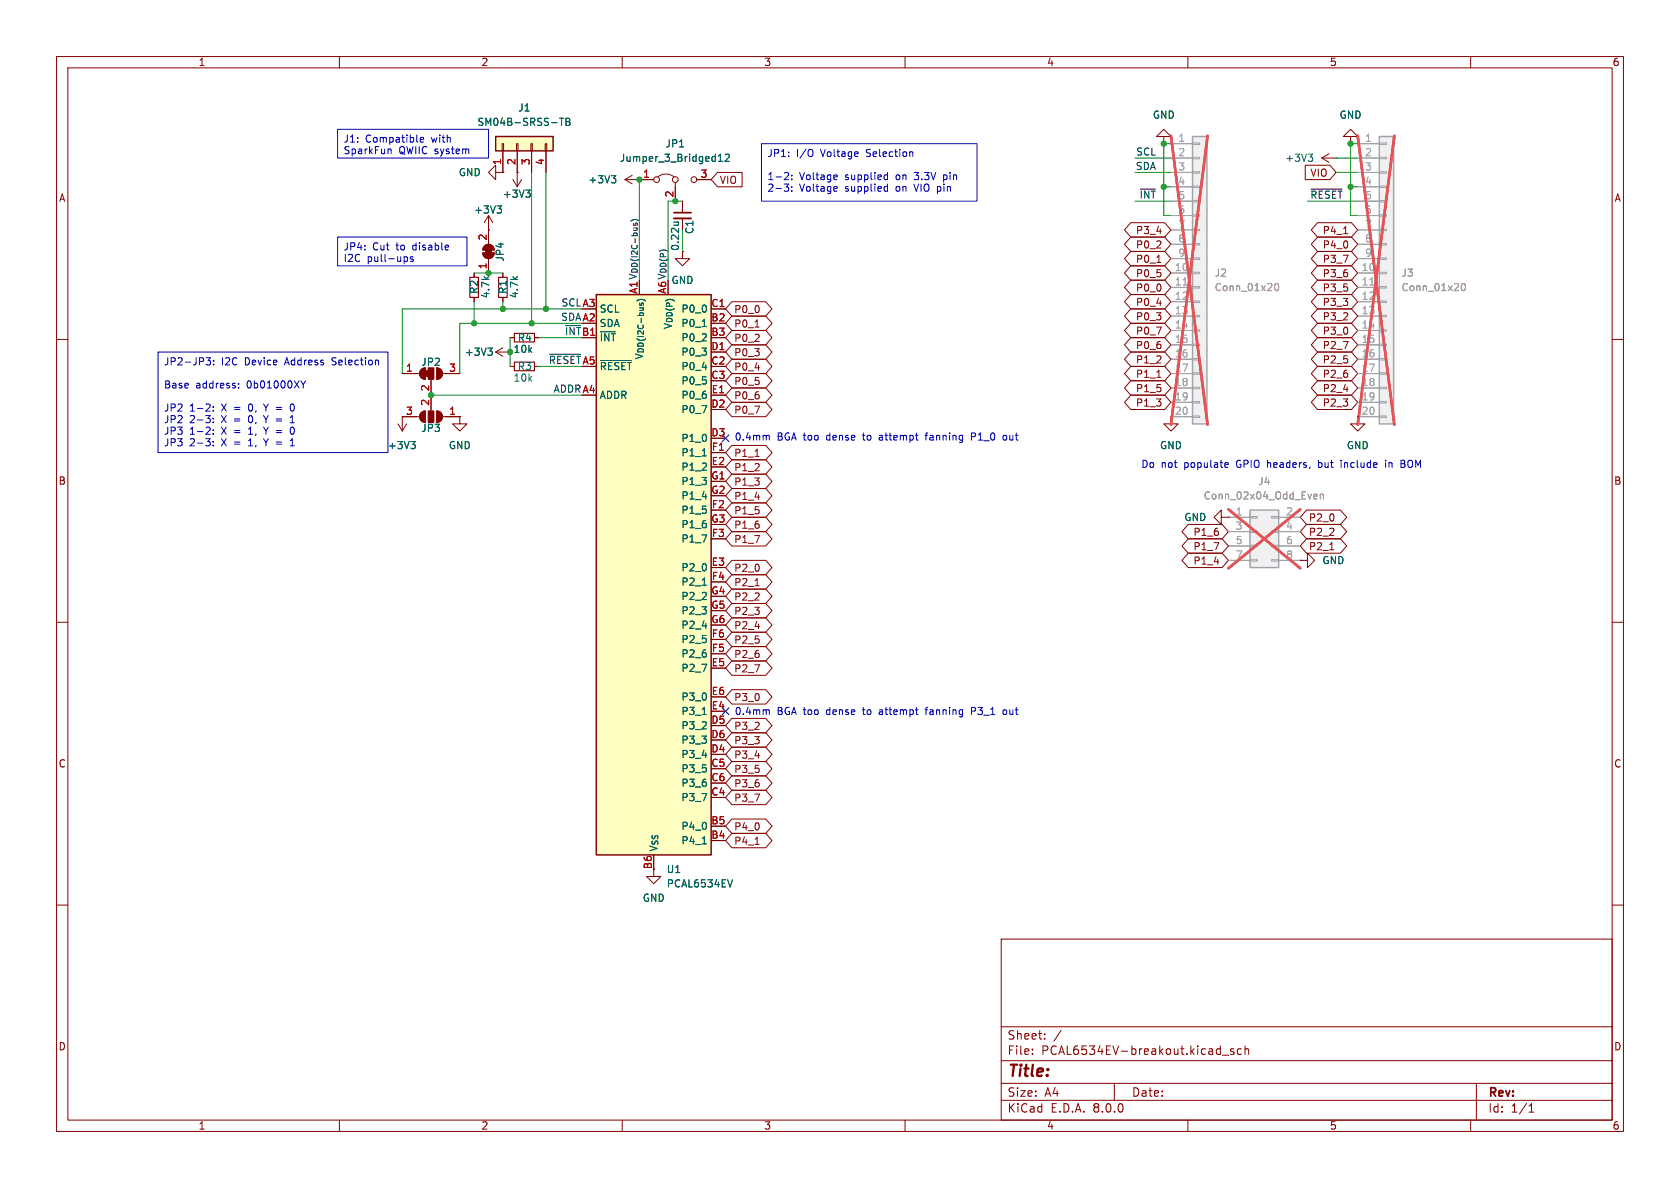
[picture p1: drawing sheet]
<svg xmlns="http://www.w3.org/2000/svg" width="297mm" height="210mm" viewBox="0 0 297 210" stroke-linecap="round" stroke-linejoin="round" font-family="sans-serif">
<g fill="none" stroke="#840000" stroke-width=".18">
<path d="M10 10h277v190h-277zM12 12h273v186h-273zM60 10v2M110 10v2M160 10v2M210 10v2M260 10v2M86.4 38.1l-.8 1.3M86.4 38.1v2.5M86.4 38.1l.7 1.3M87.6 30.5v-1.3l-1.2 1.3 1.2 1.3v-1.3h1.3M88.9 30.5h.1"/>
<path d="M110.5 31.8l1.3 .7M110.5 31.8h2.5M111.8 31l-1.3 .8M113 31.8h.1M10 60h2M86.4 40.6h.1M120.6 44.5v1.2h1.3l-1.3 1.3-1.2-1.3h1.2M285 60h2M81.3 73.7v1.2h1.2l-1.2 1.3-1.3-1.3h1.3M81.3 73.7h.1M87.6 62.2l1.3 .8M87.6 62.2h2.6"/>
<path d="M88.9 61.5l-1.3 .7M90.2 62.2h.1M90.2 64.8h.7M94.5 64.8h.7M215.9 91.4v-1.2l-1.3 1.2 1.3 1.3v-1.3h1.3M217.2 91.4h.1M229.9 99.1h1.2v-1.3l1.3 1.3-1.3 1.2v-1.2M229.9 99.1h.1M10 110h2M285 110h2M10 160h2M115.6 153.7v1.2h1.2l-1.2 1.3-1.3-1.3h1.3"/>
<path d="M285 160h2M177 166h108v32h-108zM60 198v2M110 198v2M160 198v2M177 194.5h108M177 191.5h108M177 187.5h108M177 181.5h108M182.5 186.3v.1M182.5 185.5v.1M184.7 183.6v.1"/>
<path d="M184.7 182.8v.1M187.6 182.1l-1.3 2M197 191.5v3M210 198v2M216.1 186.5h1.1M218.1 185.5l-.4-.1-.2 .2 .1 .2 .5 .2v.3h-.6M219.5 185.5l-.5-.1-.3 .3v.4l.2 .2h.6M220.1 185.5l.2-.1 .4 .1v.9M220.1 184.9v1.5M260 198v2M261 191.5v6.5M270.3 196.6h.9"/>
<path d="M270.3 195.5l.4-.4v1.5"/>
</g>
<path d="M87.9 36.4h.8l-.5 .5M88.4 36.9l.3 .2v.3l-.3 .3M108.1 31.1h.8l-.5 .4M108.6 31.5l.3 .3v.3l-.3 .2M86.2 61.5h.8l-.4 .5M86.8 62l.2 .3v.3l-.2 .2" fill="none" stroke="#006464" stroke-width=".18"/>
<path d="M90.9 64h3.6v1.5h-3.6z" fill="none" stroke="#840000" stroke-width=".2"/>
<path d="M221 90.2h5.1v10.1h-5.1z" fill="#f0f0f0"/>
<g fill="none" stroke="#a1a1a1" stroke-width=".18">
<path d="M217.2 91.4h3.8M217.2 94h3.8M217.2 96.5h3.8M217.2 99.1h3.8M221 98.9h1.2v.3h-1.2zM221 96.4h1.2v.2h-1.2zM221 93.9h1.2v.2h-1.2zM221 91.3h1.2v.3h-1.2zM224.8 98.9h1.3v.3h-1.3zM224.8 96.4h1.3v.2h-1.3zM224.8 93.9h1.3v.2h-1.3zM224.8 91.3h1.3v.3h-1.3z"/>
<path d="M226.1 91.4h3.8M226.1 94h3.8M226.1 96.5h3.8M226.1 99.1h3.8"/>
</g>
<path d="M221 90.2h5.1v10.1h-5.1z" fill="none" stroke="#a1a1a1" stroke-width=".25"/>
<path d="M232.4 87.4h.4l.1 .3-.6 .1M232.8 88.1l-.4 .1M233.4 87.5l.2-.1h.3l.1 .8M233.4 87.4v.8" fill="none" stroke="#989898" stroke-width=".18"/>
<path d="M217.2 90l12.7 10.5M229.9 90l-12.7 10.5" fill="none" stroke="#e65255" stroke-width=".46"/>
<path d="M90.9 58.9h3.6v1.6h-3.6z" fill="none" stroke="#840000" stroke-width=".2"/>
<g fill="none" stroke="#840000" stroke-width=".18">
<path d="M90.2 59.7h.7M94.5 59.7h.7M70.4 74.9l.7 1.3M71.1 73.7h.1M71.1 66h3.1M71.1 73.7v2.5M71.1 73.7h3.1M71.9 74.9l-.8 1.3M74.5 65.3l.7-.3v2.1a1.02 1.02 0 0 1-.9-.7 1.02 1.02 0 0 1 .2-1.1zM74.5 72.9l.7-.3v2.1a1.02 1.02 0 0 1-.9-.7 1.02 1.02 0 0 1 .2-1.1zM76.2 67.1v5.5M77.2 65a1.02 1.02 0 0 1 1 1 1.02 1.02 0 0 1-1 1.1z"/>
<path d="M77.2 72.6a1.02 1.02 0 0 1 1 1.1 1.02 1.02 0 0 1-1 1zM78.2 66h3.1M78.2 73.7h3.1M207 73.7v1.2h1.3l-1.3 1.3-1.3-1.3h1.3M207 73.7h.1M240 73.7v1.2h1.3l-1.3 1.3-1.2-1.3h1.2M240 73.7h.1"/>
</g>
<g fill="#840000" stroke="#840000" stroke-width=".18">
<path d="M75.2 65.5h.5v1h-.5z"/>
<path d="M74.5 65.3l.7-.3v2.1a1.02 1.02 0 0 1-.9-.7 1.02 1.02 0 0 1 .2-1.1z"/>
<path d="M75.7 65h1v2.1h-1z"/>
<path d="M77.2 65a1.02 1.02 0 0 1 1 1 1.02 1.02 0 0 1-1 1.1z"/>
<path d="M77.2 72.6a1.02 1.02 0 0 1 1 1.1 1.02 1.02 0 0 1-1 1z"/>
<path d="M75.7 72.6h1v2.1h-1z"/>
<path d="M74.5 72.9l.7-.3v2.1a1.02 1.02 0 0 1-.9-.7 1.02 1.02 0 0 1 .2-1.1z"/>
</g>
<path d="M72.6 78h.8l-.4 .5M73.2 78.5l.2 .3v.3l-.2 .2" fill="none" stroke="#006464" stroke-width=".18"/>
<path d="M243.8 24.1h2.6v50.8h-2.6z" fill="#f0f0f0"/>
<g fill="none" stroke="#a1a1a1" stroke-width=".18">
<path d="M240 25.4h3.8M240 27.9h3.8M240 30.5h3.8M240 33h3.8M240 35.6h3.8M240 38.1h3.8M243.8 38h1.3v.2h-1.3zM243.8 35.4h1.3v.3h-1.3zM243.8 32.9h1.3v.2h-1.3zM243.8 30.4h1.3v.2h-1.3zM243.8 27.8h1.3v.3h-1.3zM243.8 25.3h1.3v.2h-1.3z"/>
<path d="M240 48.3h3.8M240 50.8h3.8M240 53.3h3.8M240 55.9h3.8M240 58.4h3.8M240 40.6h3.8M240 43.2h3.8M240 45.7h3.8M243.8 58.3h1.3v.2h-1.3zM243.8 55.8h1.3v.2h-1.3zM243.8 53.2h1.3v.3h-1.3zM243.8 50.7h1.3v.2h-1.3z"/>
<path d="M243.8 48.1h1.3v.3h-1.3zM243.8 45.6h1.3v.2h-1.3zM243.8 43.1h1.3v.2h-1.3zM243.8 40.5h1.3v.3h-1.3zM240 61h3.8M240 63.5h3.8M240 66h3.8M240 68.6h3.8M240 71.1h3.8M240 73.7h3.8M243.8 73.5h1.3v.3h-1.3zM243.8 71h1.3v.2h-1.3z"/>
<path d="M243.8 68.5h1.3v.2h-1.3zM243.8 65.9h1.3v.3h-1.3zM243.8 63.4h1.3v.2h-1.3zM243.8 60.8h1.3v.3h-1.3z"/>
</g>
<path d="M243.8 24.1h2.6v50.8h-2.6z" fill="none" stroke="#a1a1a1" stroke-width=".25"/>
<path d="M242.2 50.4h.7" fill="none" stroke="#aaa" stroke-width=".18"/>
<path d="M258.5 50.2l.1-.1a.68 .68 0 0 1 .5 .6 .68 .68 0 0 1-.5 .7l-.1-.1-.2-.4z" fill="none" stroke="#989898" stroke-width=".18"/>
<path d="M240 24l6.5 51.1M246.5 24l-6.5 51.1" fill="none" stroke="#e65255" stroke-width=".46"/>
<path d="M205.7 24.1h1.3l-1.3-1.2-1.2 1.2h1.2v1.3M205.7 25.4h.1" fill="none" stroke="#840000" stroke-width=".18"/>
<path d="M210.8 24.1h2.6v50.8h-2.6z" fill="#f0f0f0"/>
<g fill="none" stroke="#a1a1a1" stroke-width=".18">
<path d="M207 25.4h3.8M207 27.9h3.8M207 30.5h3.8M207 33h3.8M207 35.6h3.8M207 38.1h3.8M210.8 38h1.3v.2h-1.3zM210.8 35.4h1.3v.3h-1.3zM210.8 32.9h1.3v.2h-1.3zM210.8 30.4h1.3v.2h-1.3zM210.8 27.8h1.3v.3h-1.3zM210.8 25.3h1.3v.2h-1.3z"/>
<path d="M207 48.3h3.8M207 50.8h3.8M207 53.3h3.8M207 55.9h3.8M207 58.4h3.8M207 40.6h3.8M207 43.2h3.8M207 45.7h3.8M210.8 58.3h1.3v.2h-1.3zM210.8 55.8h1.3v.2h-1.3zM210.8 53.2h1.3v.3h-1.3zM210.8 50.7h1.3v.2h-1.3z"/>
<path d="M210.8 48.1h1.3v.3h-1.3zM210.8 45.6h1.3v.2h-1.3zM210.8 43.1h1.3v.2h-1.3zM210.8 40.5h1.3v.3h-1.3zM207 61h3.8M207 63.5h3.8M207 66h3.8M207 68.6h3.8M207 71.1h3.8M207 73.7h3.8M210.8 73.5h1.3v.3h-1.3zM210.8 71h1.3v.2h-1.3z"/>
<path d="M210.8 68.5h1.3v.2h-1.3zM210.8 65.9h1.3v.3h-1.3zM210.8 63.4h1.3v.2h-1.3zM210.8 60.8h1.3v.3h-1.3z"/>
</g>
<path d="M210.8 24.1h2.6v50.8h-2.6z" fill="none" stroke="#a1a1a1" stroke-width=".25"/>
<path d="M209.2 50.4h.7" fill="none" stroke="#aaa" stroke-width=".18"/>
<path d="M225.5 50.2l.1-.1a.68 .68 0 0 1 .5 .6 .68 .68 0 0 1-.5 .7 .84 .84 0 0 1-.1-1.2z" fill="none" stroke="#989898" stroke-width=".18"/>
<path d="M207 24l6.5 51.1M213.5 24l-6.5 51.1" fill="none" stroke="#e65255" stroke-width=".46"/>
<g fill="none" stroke="#840000" stroke-width=".18">
<path d="M113 31.8h2.6M116.3 31.2a2.26 2.26 0 0 1 2.8 0M119.4 32.3v3.3M123.2 31.8h2.5M233.7 27.9l1.2 .8M233.7 27.9h2.5M234.9 27.2l-1.2 .7M236.2 27.9h.1M238.8 24.1h1.2l-1.2-1.2-1.3 1.2h1.3v1.3M238.8 25.4h.1M85.3 44.7h2.1a1.02 1.02 0 0 1-1 1 1.02 1.02 0 0 1-1.1-1zM85.6 43.5a1.02 1.02 0 0 1 1.1-.2 1.02 1.02 0 0 1 .7 .9h-2.1z"/>
<path d="M86.4 40.6v2.6M86.4 45.7v2.6"/>
<circle cx="116.1" cy="31.8" r=".51"/>
<circle cx="119.4" cy="31.8" r=".51"/>
<circle cx="122.7" cy="31.8" r=".51"/>
</g>
<path d="M127 28.5h.7M127 27.6l.4-.4v1.3M128.2 27.4l.5-.2 .2 .4-.8 .9h.8M231.3 27.2h.8l-.5 .5M231.8 27.7l.3 .3v.3l-.3 .2" fill="none" stroke="#006464" stroke-width=".18"/>
<g fill="#840000" stroke="#840000" stroke-width=".18">
<path d="M85.9 43.9h1v1.1h-1z"/>
<path d="M85.3 44.7h2.1a1.02 1.02 0 0 1-1 1 1.02 1.02 0 0 1-1.1-1z"/>
<path d="M85.6 43.5a1.02 1.02 0 0 1 1.1-.2 1.02 1.02 0 0 1 .7 .9h-2.1z"/>
</g>
<path d="M87.6 24.1h10.2v2.6h-10.2z" fill="#ffffc2"/>
<g fill="none" stroke="#840000" stroke-width=".18">
<path d="M88.8 25.4h.2v1.3h-.2zM88.9 26.7v3.8M90.7 31.8l.7 1.2M91.3 25.4h.3v1.3h-.3zM91.4 30.5h.1M91.4 26.7v6.3M92.2 31.8l-.8 1.2M93.9 25.4h.2v1.3h-.2zM94 26.7v3.8M96.4 25.4h.2v1.3h-.2zM96.5 26.7v3.8M120.6 35.6v2"/>
<path d="M120.6 38.6v2M83.8 48.3v.7M83.8 52.6v.7M88.9 48.3v.7M88.9 52.6v.7"/>
</g>
<path d="M87.6 24.1h10.2v2.6h-10.2z" fill="none" stroke="#840000" stroke-width=".25"/>
<path d="M93 33.6h.7l-.4 .5M93.5 34.1l.2 .2v.3l-.2 .3M98.9 20.9h.7M99.3 20.9v1.3M100.1 20.9h.4l.2 .2-.2 .4 .2 .1 .1 .3-.3 .3h-.4zM100.1 21.5h.4M119.1 39.3h.9M119.8 39.3l.2 .3" fill="none" stroke="#006464" stroke-width=".18"/>
<path d="M83.1 49h1.5v3.6h-1.5zM88.1 49h1.6v3.6h-1.6z" fill="none" stroke="#840000" stroke-width=".2"/>
<path d="M119.1 38.6h3.1" fill="none" stroke="#840000" stroke-width=".33"/>
<path d="M119.1 37.6h3.1" fill="none" stroke="#840000" stroke-width=".3"/>
<path d="M105.4 52.1h20.3v99h-20.3z" fill="#ffffc2"/>
<path d="M105.4 52.1h20.3v99h-20.3z" fill="none" stroke="#840000" stroke-width=".25"/>
<g fill="none" stroke="#006464" stroke-width=".18">
<path d="M87.9 36.4h.8l-.5 .5M88.4 36.9l.3 .2v.3l-.3 .3M93 33.6h.7l-.4 .5M93.5 34.1l.2 .2v.3l-.2 .3M98.9 20.9h.7M99.3 20.9v1.3M100.1 20.9h.4l.2 .2-.2 .4 .2 .1 .1 .3-.3 .3h-.4zM100.1 21.5h.4M108.1 31.1h.8l-.5 .4M108.6 31.5l.3 .3v.3l-.3 .2M119.1 39.3h.9M119.8 39.3l.2 .3"/>
<path d="M127 28.5h.7M127 27.6l.4-.4v1.3M128.2 27.4l.5-.2 .2 .4-.8 .9h.8M124.2 57.7h.7M72.6 78h.8l-.4 .5M73.2 78.5l.2 .3v.3l-.2 .2M86.2 61.5h.8l-.4 .5M86.8 62l.2 .3v.3l-.2 .2M106.1 63.7h5.5M124.2 80.6h.7M124.2 103.4h.7M124.2 126.3h.7"/>
<path d="M124.2 149.2h.7M129.5 155.5l-.4 1.3"/>
</g>
<g fill="none" stroke="#840000" stroke-width=".18">
<path d="M88.9 30.5h.1M88.9 26.7v3.8M91.4 30.5h.1M91.4 26.7v3.8M94 26.7v3.8M96.5 26.7v3.8M113 31.8h.1M113 31.8h2.6M119.4 33v2.6M120.6 35.6v2M120.6 38.6v2M123.2 31.8h2.5"/>
<path d="M126.8 30.5h4.4v2.5h-4.4l-1.1-1.2zM199.9 39.4h6l1.1 1.2-1.1 1.3h-6l-1.1-1.3zM205.7 25.4h.1M230.8 29.2h4.3l1.1 1.3-1.1 1.3h-4.3zM232.9 39.4h6l1.1 1.2-1.1 1.3h-6l-1.1-1.3zM238.8 25.4h.1M83.8 48.3v.7M83.8 52.6v.7M86.4 40.6h.1M86.4 40.6v2.6M86.4 45.7v2.6M88.9 48.3v.7"/>
<path d="M88.9 52.6v.7M90.2 59.7h.7M94.5 59.7h.7M102.9 59.7h2.5M125.7 54.6h2.6M129.4 53.3h6l1.1 1.3-1.1 1.3h-6l-1.1-1.3zM129.4 55.9h6l1.1 1.3-1.1 1.2h-6l-1.1-1.2zM129.4 58.4h6l1.1 1.3-1.1 1.3h-6l-1.1-1.3zM133.5 57.8h.7M199.9 57.1h6l1.1 1.3-1.1 1.3h-6l-1.1-1.3zM199.9 59.7h6l1.1 1.3-1.1 1.2h-6l-1.1-1.2zM199.9 47h6l1.1 1.3-1.1 1.2h-6l-1.1-1.2z"/>
<path d="M199.9 52.1h6l1.1 1.2-1.1 1.3h-6l-1.1-1.3zM199.9 49.5h6l1.1 1.3-1.1 1.3h-6l-1.1-1.3zM199.9 54.6h6l1.1 1.3-1.1 1.3h-6l-1.1-1.3zM199.9 44.4h6l1.1 1.3-1.1 1.3h-6l-1.1-1.3zM199.9 41.9h6l1.1 1.3-1.1 1.3h-6l-1.1-1.3zM204.5 46.4h.7M232.9 44.4h6l1.1 1.3-1.1 1.3h-6l-1.1-1.3zM232.9 47h6l1.1 1.3-1.1 1.2h-6l-1.1-1.2zM232.9 49.5h6l1.1 1.3-1.1 1.3h-6l-1.1-1.3zM232.9 52.1h6l1.1 1.2-1.1 1.3h-6l-1.1-1.3zM232.9 54.6h6l1.1 1.3-1.1 1.3h-6l-1.1-1.3zM232.9 41.9h6l1.1 1.3-1.1 1.3h-6l-1.1-1.3z"/>
<path d="M232.9 59.7h6l1.1 1.3-1.1 1.2h-6l-1.1-1.2zM232.9 57.1h6l1.1 1.3-1.1 1.3h-6l-1.1-1.3zM237.5 41.3h.8M71.1 73.7h.1M71.1 66h2.6M71.1 73.7h2.6M76.2 67.3v5.1M78.7 66h2.6M78.7 73.7h2.6M81.3 73.7h.1M90.2 62.2h.1M125.7 62.2h2.6"/>
<path d="M125.7 69.9h2.6M129.4 78.7h6l1.1 1.3-1.1 1.3h-6l-1.1-1.3zM129.4 63.5h6l1.1 1.3-1.1 1.2h-6l-1.1-1.2zM129.4 61h6l1.1 1.2-1.1 1.3h-6l-1.1-1.3zM129.4 71.1h6l1.1 1.3-1.1 1.3h-6l-1.1-1.3zM129.4 66h6l1.1 1.3-1.1 1.3h-6l-1.1-1.3zM129.4 68.6h6l1.1 1.3-1.1 1.2h-6l-1.1-1.2zM199.9 62.2h6l1.1 1.3-1.1 1.3h-6l-1.1-1.3zM199.9 67.3h6l1.1 1.3-1.1 1.3h-6l-1.1-1.3zM199.9 69.8h6l1.1 1.3-1.1 1.3h-6l-1.1-1.3zM199.9 64.8h6l1.1 1.2-1.1 1.3h-6l-1.1-1.3zM204.5 66.7h.7"/>
<path d="M207 73.7h.1M232.9 62.2h6l1.1 1.3-1.1 1.3h-6l-1.1-1.3zM232.9 69.8h6l1.1 1.3-1.1 1.3h-6l-1.1-1.3zM232.9 64.8h6l1.1 1.2-1.1 1.3h-6l-1.1-1.3zM232.9 67.3h6l1.1 1.3-1.1 1.3h-6l-1.1-1.3zM240 73.7h.1M125.7 80h2.6M129.4 83.8h6l1.1 1.3-1.1 1.3h-6l-1.1-1.3zM129.4 81.3h6l1.1 1.3-1.1 1.2h-6l-1.1-1.2zM129.4 91.4h6l1.1 1.3-1.1 1.3h-6l-1.1-1.3zM129.4 86.4h6l1.1 1.2-1.1 1.3h-6l-1.1-1.3zM129.4 99.1h6l1.1 1.2-1.1 1.3h-6l-1.1-1.3z"/>
<path d="M129.4 94h6l1.1 1.3-1.1 1.2h-6l-1.1-1.2zM129.4 88.9h6l1.1 1.3-1.1 1.2h-6l-1.1-1.2zM133.5 80.7h.7M210.1 95.2h6l1.1 1.3-1.1 1.3h-6l-1.1-1.3zM210.1 97.8h6l1.1 1.3-1.1 1.2h-6l-1.1-1.2zM210.1 92.7h6l1.1 1.3-1.1 1.3h-6l-1.1-1.3zM217.2 91.4h.1M229.9 99.1h.1M231 92.7h6l1.1 1.3-1.1 1.3h-6l-1.1-1.3zM231 90.2h6l1.1 1.2-1.1 1.3h-6l-1.1-1.3zM231 95.2h6l1.1 1.3-1.1 1.3h-6l-1.1-1.3zM235.1 97.2h.7"/>
<path d="M129.4 104.1h6l1.1 1.3-1.1 1.3h-6l-1.1-1.3zM129.4 101.6h6l1.1 1.3-1.1 1.2h-6l-1.1-1.2zM129.4 114.3h6l1.1 1.3-1.1 1.2h-6l-1.1-1.2zM129.4 106.7h6l1.1 1.3-1.1 1.2h-6l-1.1-1.2zM129.4 111.8h6l1.1 1.2-1.1 1.3h-6l-1.1-1.3zM129.4 109.2h6l1.1 1.3-1.1 1.3h-6l-1.1-1.3zM129.4 116.8h6l1.1 1.3-1.1 1.3h-6l-1.1-1.3zM133.5 103.5h.7M129.4 134.6h6l1.1 1.3-1.1 1.3h-6l-1.1-1.3zM129.4 132.1h6l1.1 1.3-1.1 1.2h-6l-1.1-1.2zM129.4 129.5h6l1.1 1.3-1.1 1.3h-6l-1.1-1.3zM129.4 127h6l1.1 1.3-1.1 1.2h-6l-1.1-1.2z"/>
<path d="M129.4 137.2h6l1.1 1.2-1.1 1.3h-6l-1.1-1.3zM129.4 121.9h6l1.1 1.3-1.1 1.3h-6l-1.1-1.3zM129.4 139.7h6l1.1 1.3-1.1 1.2h-6l-1.1-1.2zM129.4 147.3h6l1.1 1.3-1.1 1.3h-6l-1.1-1.3zM129.4 144.8h6l1.1 1.3-1.1 1.2h-6l-1.1-1.2zM133.5 149.3h.7"/>
</g>
<path d="M231.8 33.4h5.5M97.2 62.6h5.4" fill="none" stroke="#0f0f0f" stroke-width=".18"/>
<g fill="none" stroke="#0000c2" stroke-width=".18">
<path d="M59.7 22.9h26.7v5h-26.7zM69.1 26.5v.7M74.3 24.7l.6-.1-.1-.3h-.3l-.2 .2v.6h.5M134.6 25.4h38.1v10.2h-38.1zM138.6 32.5h.8l-.4 .5 .4 .1v.5l-.2 .2h-.4M138.9 30.5l.4 .1 .1 .3-.8 .9h.8M140 31.6v.2M140 31v.1M140 33v.1M140 33.7v.1M143.7 26.6v.9M147.8 30.9l.2 .3-.6 .1"/>
<path d="M147.8 33l.2 .3-.6 .1M147.9 31.7l-.1 .1M147.9 33.7l-.1 .1M156.5 30.9l.4 .1M156.5 33h.4M156.9 31.7l-.4 .1M156.9 30.5v1.3M156.9 32.5v1.3M156.9 33.7l-.4 .1M161.2 26.8l.2 .2v.7M161.6 32.5l.4 1.3M166.8 30.9v1.3"/>
<path d="M166.8 31.7l.1 .1M166.9 30.9l-.1 .1M59.7 41.9h22.8v5.1h-22.8zM71.6 45.4h.2l.3 .2-.1 .5-.4 .1M73 45.4h-.3l-.2 .2 .1 .1 .4 .2v.3h-.5M27.9 62.2h40.7v17.8h-40.7zM36.4 73.5h.8l-.5 .4M36.4 77.5h.8l-.5 .5M36.4 63.2h.8l-.4 .5 .4 .1v.6l-.2 .1-.5-.1M36.9 71.4l.3 .3-.1 .3-.7 .7h.8M36.9 73.9l.3 .3v.3l-.3 .2M36.9 75.5l.3 .2-.1 .3-.7 .8h.8"/>
<path d="M36.9 78l.3 .3v.3l-.3 .2M37.7 72.6v.1M37.7 71.9v.1M37.7 73.9v.2M37.7 74.6v.1M37.7 76v.1M37.7 76.7v.1M37.7 78v.2M37.7 78.7v.1M37.8 63.7v.1M37.8 64.4v.1M42.2 68.5v.1"/>
<path d="M42.2 67.8v.1M43.9 76.8h.8M43.9 78.8h.8M44.1 77.8l-.2 .1M46.6 71.4l.4 .7M46.6 73.5l.4 .6M46.6 75.5l.4 .7M46.6 77.5l.4 .7M51.3 74.7h.7M51.3 73.8l.4-.3v1.2M51.3 77.9l.4-.4v1.3M51.3 78.8h.7"/>
<path d="M51.4 71.5l.2-.1a.68 .68 0 0 1 .5 .6 .68 .68 0 0 1-.5 .7l-.2-.1-.1-.4zM51.5 75.6l.1-.1a.68 .68 0 0 1 .5 .6 .68 .68 0 0 1-.5 .7 .84 .84 0 0 1-.1-1.2zM53.2 67.3l.4 .7M53.6 68v.6M54 67.3l-.4 .7M135.6 77l.4 .1v.7M155.6 77h-.1M155.6 77.3l-.2 .2 .2 .3M163.5 77h.5M164 76.5l-.3 .2v1.1M172.3 76.6l-.6-.1v1.3M172.3 77.1l-.6 .1"/>
<path d="M177.4 77h.3l.3 .2-.1 .5-.2 .1-.3-.1M216.7 81.8h.4v.3l-.6 .1M217.1 82.6h-.4M233.1 81.4v1.2M233.1 82.6h.1M233.2 81.8h-.1M237.1 81.4v.1M237.1 81.8v.8M245 81.4v.1M245 81.8v.8M247.7 81.4l.6 .1v.2l-.2 .3M247.7 82h.4"/>
<path d="M248.1 82l.3 .2-.1 .3-.6 .1M135.6 125.5l.4 .1v.7M155.6 125.8l-.2 .2 .2 .3M155.6 125.5h-.1M163.5 125.5h.5M164 125l-.3 .2v1.1M172.3 125.1l-.6-.1v1.3M172.3 125.6l-.6 .1M177.4 125.5h.3l.3 .2v.4l-.3 .2h-.3l-.1-.2z"/>
</g>
<g fill="none" stroke="#009600" stroke-width=".18">
<path d="M94 30.5v26.7M96.5 30.5v24.1M113 31.8v17.7M118.1 35.6v13.9M119.4 35.6h1.2M200.7 35.6h6.3M200.7 27.9h6.3M200.7 30.5h6.3M205.7 33h1.3M207 25.4h-1.3v12.7h1.3M231.1 35.6h8.9M236.2 27.9h3.8"/>
<path d="M236.2 30.5h3.8M238.8 33h1.2M240 25.4h-1.2v12.7h1.2M83.8 48.3h5.1M83.8 53.3v3.9M88.9 53.3v1.3M90.2 59.7v5.1M95.2 59.7h7.7M102.9 57.2h-21.6v8.8M102.9 54.6h-31.8v11.4M120.6 40.6v3.9M76.2 69.9h26.7"/>
<path d="M95.2 64.8h7.7"/>
</g>
<path d="M127.7 76.9l1.2 1.2M128.9 76.9l-1.2 1.2M127.7 125.1l1.2 1.2M128.9 125.1l-1.2 1.2" fill="none" stroke="#000084" stroke-width=".18"/>
<path d="M225.5 50.2l.1-.1a.68 .68 0 0 1 .5 .6 .68 .68 0 0 1-.5 .7 .84 .84 0 0 1-.1-1.2zM258.5 50.2l.1-.1a.68 .68 0 0 1 .5 .6 .68 .68 0 0 1-.5 .7l-.1-.1-.2-.4zM232.4 87.4h.4l.1 .3-.6 .1M232.8 88.1l-.4 .1M233.4 87.5l.2-.1h.3l.1 .8M233.4 87.4v.8" fill="none" stroke="#989898" stroke-width=".18"/>
<g fill="none" stroke="#a1a1a1" stroke-width=".18">
<path d="M207 25.4h3.8M207 27.9h3.8M207 30.5h3.8M207 33h3.8M207 35.6h3.8M207 38.1h3.8M240 25.4h3.8M240 27.9h3.8M240 30.5h3.8M240 33h3.8M240 35.6h3.8M240 38.1h3.8"/>
<path d="M207 48.3h3.8M207 50.8h3.8M207 53.3h3.8M207 55.9h3.8M207 58.4h3.8M207 40.6h3.8M207 43.2h3.8M207 45.7h3.8M240 48.3h3.8M240 50.8h3.8M240 53.3h3.8M240 55.9h3.8"/>
<path d="M240 58.4h3.8M240 40.6h3.8M240 43.2h3.8M240 45.7h3.8M207 61h3.8M207 63.5h3.8M207 66h3.8M207 68.6h3.8M207 71.1h3.8M207 73.7h3.8M240 61h3.8M240 63.5h3.8"/>
<path d="M240 66h3.8M240 68.6h3.8M240 71.1h3.8M240 73.7h3.8M217.2 91.4h3.8M217.2 94h3.8M217.2 96.5h3.8M217.2 99.1h3.8M226.1 91.4h3.8M226.1 94h3.8M226.1 96.5h3.8M226.1 99.1h3.8"/>
</g>
<path d="M207 24l6.5 51.1M213.5 24l-6.5 51.1M240 24l6.5 51.1M246.5 24l-6.5 51.1M217.2 90l12.7 10.5M229.9 90l-12.7 10.5" fill="none" stroke="#e65255" stroke-width=".46"/>
<path d="M209.2 50.4h.7M242.2 50.4h.7" fill="none" stroke="#aaa" stroke-width=".18"/>
<g fill="#009600" stroke="#009600" stroke-width=".18">
<circle cx="83.8" cy="57.2" r=".46"/>
<circle cx="94" cy="57.2" r=".46"/>
<circle cx="76.2" cy="69.9" r=".46"/>
<circle cx="88.9" cy="54.6" r=".46"/>
<circle cx="90.2" cy="62.2" r=".46"/>
<circle cx="205.7" cy="33" r=".46"/>
<circle cx="205.7" cy="25.4" r=".46"/>
<circle cx="96.5" cy="54.6" r=".46"/>
<circle cx="86.4" cy="48.3" r=".46"/>
<circle cx="113" cy="31.8" r=".46"/>
<circle cx="119.4" cy="35.6" r=".46"/>
<circle cx="238.8" cy="33" r=".46"/>
<circle cx="238.8" cy="25.4" r=".46"/>
</g>
<text font-size="2.8" fill="#840000" x="178" y="190.9">Title:</text>
<g font-size="2.1" fill="#840000">
<text x="178" y="184">Sheet:</text>
<text x="178" y="186.7">File:</text>
<text x="184.1" y="186.7">PCAL6534EV-breakout.kicad_sch</text>
<text x="178" y="196.9">KiCad</text>
<text x="178" y="194.1">Size:</text>
<text x="184.7" y="194.1">A4</text>
<text x="185.7" y="196.9">E.D.A.</text>
<text x="193.3" y="196.9">8.0.0</text>
<text x="200" y="194.1">Date:</text>
<text x="263" y="194.3">Rev:</text>
<text x="263" y="196.9">Id:</text>
<text x="267.1" y="196.9">1/1</text>
</g>
<g font-size="1.8" fill="#840000">
<text x="35" y="11.9">1</text>
<text x="85" y="11.9">2</text>
<text x="135" y="11.9">3</text>
<text x="185" y="11.9">4</text>
<text x="235" y="11.9">5</text>
<text x="285" y="11.9">6</text>
<text x="10.3" y="35.9">A</text>
<text x="127.2" y="32.7">VIO</text>
<text x="231.6" y="31.4">VIO</text>
<text x="285.3" y="35.9">A</text>
<text x="200.7" y="41.6">P3_4</text>
<text x="233.7" y="41.6">P4_1</text>
<text x="200.7" y="46.7">P0_1</text>
<text x="200.7" y="44.1">P0_2</text>
<text x="233.7" y="46.7">P3_7</text>
<text x="233.7" y="44.1">P4_0</text>
<text x="112.8" y="52.1" transform="rotate(-90 112.8 52.1)">A1 V_{DD(I2C-bus)}</text>
<text x="200.7" y="49.2">P0_5</text>
<text x="200.7" y="51.8">P0_0</text>
<text x="233.7" y="49.2">P3_6</text>
<text x="233.7" y="51.8">P3_5</text>
<text x="129.7" y="55.6">P0_0</text>
<text x="129.7" y="58.1">P0_1</text>
<text x="200.7" y="59.4">P0_7</text>
<text x="200.7" y="54.3">P0_4</text>
<text x="200.7" y="56.8">P0_3</text>
<text x="233.7" y="54.3">P3_3</text>
<text x="233.7" y="56.8">P3_2</text>
<text x="233.7" y="59.4">P3_0</text>
<text x="129.7" y="65.7">P0_4</text>
<text x="129.7" y="63.2">P0_3</text>
<text x="129.7" y="60.6">P0_2</text>
<text x="200.7" y="64.5">P1_2</text>
<text x="200.7" y="61.9">P0_6</text>
<text x="233.7" y="64.5">P2_5</text>
<text x="233.7" y="61.9">P2_7</text>
<text x="129.7" y="68.3">P0_5</text>
<text x="129.7" y="70.8">P0_6</text>
<text x="200.7" y="69.5">P1_5</text>
<text x="200.7" y="67">P1_1</text>
<text x="233.7" y="67">P2_6</text>
<text x="233.7" y="69.5">P2_4</text>
<text x="129.7" y="73.3">P0_7</text>
<text x="200.7" y="72.1">P1_3</text>
<text x="233.7" y="72.1">P2_3</text>
<text x="129.7" y="81">P1_1</text>
<text x="129.7" y="83.5">P1_2</text>
<text x="10.3" y="85.9">B</text>
<text x="129.7" y="86">P1_3</text>
<text x="129.7" y="88.6">P1_4</text>
<text x="285.3" y="85.9">B</text>
<text x="129.7" y="93.7">P1_6</text>
<text x="129.7" y="91.1">P1_5</text>
<text x="210.9" y="94.9">P1_6</text>
<text x="231.3" y="94.9">P2_2</text>
<text x="231.3" y="92.4">P2_0</text>
<text x="129.7" y="101.3">P2_0</text>
<text x="129.7" y="96.2">P1_7</text>
<text x="210.9" y="97.5">P1_7</text>
<text x="210.9" y="100">P1_4</text>
<text x="231.3" y="97.5">P2_1</text>
<text x="129.7" y="106.4">P2_2</text>
<text x="129.7" y="103.8">P2_1</text>
<text x="129.7" y="108.9">P2_3</text>
<text x="129.7" y="114">P2_5</text>
<text x="129.7" y="111.4">P2_4</text>
<text x="129.7" y="116.5">P2_6</text>
<text x="129.7" y="119.1">P2_7</text>
<text x="129.7" y="124.1">P3_0</text>
<text x="129.7" y="131.8">P3_3</text>
<text x="129.7" y="129.2">P3_2</text>
<text x="10.3" y="135.9">C</text>
<text x="129.7" y="136.8">P3_5</text>
<text x="129.7" y="134.3">P3_4</text>
<text x="285.3" y="135.9">C</text>
<text x="129.7" y="139.4">P3_6</text>
<text x="129.7" y="141.9">P3_7</text>
<text x="129.7" y="149.5">P4_1</text>
<text x="129.7" y="147">P4_0</text>
<text x="115.3" y="153.7" transform="rotate(-90 115.3 153.7)">B6</text>
<text x="10.3" y="185.9">D</text>
<text x="285.3" y="185.9">D</text>
<text x="35" y="199.9">1</text>
<text x="85" y="199.9">2</text>
<text x="135" y="199.9">3</text>
<text x="185" y="199.9">4</text>
<text x="235" y="199.9">5</text>
<text x="285" y="199.9">6</text>
</g>
<g font-size="1.8" fill="#006464">
<text x="84.3" y="22.5">SM04B-SRSS-TB</text>
<text x="91.5" y="19.9">J1</text>
<text x="203.7" y="21.2">GND</text>
<text x="236.7" y="21.2">GND</text>
<text x="109.5" y="28.8">Jumper_3_Bridged12</text>
<text x="117.6" y="26.3">JP1</text>
<text x="227.1" y="28.8">+3V3</text>
<text x="81" y="31.3">GND</text>
<text x="88.8" y="35.2">+3V3</text>
<text x="103.9" y="32.6">+3V3</text>
<text x="83.7" y="37.9">+3V3</text>
<text x="122.8" y="41.5" transform="rotate(-90 122.8 41.5)">C1</text>
<text x="89.3" y="46.3" transform="rotate(-90 89.3 46.3)">JP4</text>
<text x="120.2" y="44.4" transform="rotate(-90 120.2 44.4)">0.22u</text>
<text x="84.7" y="52.1" transform="rotate(-90 84.7 52.1)">R2</text>
<text x="86.7" y="52.8" transform="rotate(-90 86.7 52.8)">4.7k</text>
<text x="89.8" y="52.1" transform="rotate(-90 89.8 52.1)">R1</text>
<text x="91.8" y="52.8" transform="rotate(-90 91.8 52.8)">4.7k</text>
<text x="118.6" y="50.4">GND</text>
<text x="105.9" y="58">SDA</text>
<text x="105.9" y="55.5">SCL</text>
<text x="119" y="58.3" transform="rotate(-90 119 58.3)">V_{DD(P)}</text>
<text x="120.4" y="58">P0_1</text>
<text x="120.4" y="55.5">P0_0</text>
<text x="74.4" y="64.9">JP2</text>
<text x="82.1" y="63.1">+3V3</text>
<text x="90.7" y="62.6">10k</text>
<text x="91.4" y="65.6">R3</text>
<text x="91.4" y="60.6">R4</text>
<text x="105.9" y="65.6">~{RESET}</text>
<text x="105.9" y="60.6">~{INT}</text>
<text x="113.9" y="63.7" transform="rotate(-90 113.9 63.7)">V_{DD(I2C-bus)}</text>
<text x="120.4" y="60.6">P0_2</text>
<text x="120.4" y="65.6">P0_4</text>
<text x="120.4" y="63.1">P0_3</text>
<text x="90.7" y="67.7">10k</text>
<text x="105.9" y="70.7">ADDR</text>
<text x="120.4" y="68.2">P0_5</text>
<text x="120.4" y="70.7">P0_6</text>
<text x="74.4" y="76.6">JP3</text>
<text x="120.4" y="73.3">P0_7</text>
<text x="68.5" y="79.6">+3V3</text>
<text x="79.2" y="79.6">GND</text>
<text x="120.4" y="78.3">P1_0</text>
<text x="120.4" y="83.4">P1_2</text>
<text x="120.4" y="80.9">P1_1</text>
<text x="205" y="79.6">GND</text>
<text x="238" y="79.6">GND</text>
<text x="120.4" y="86">P1_3</text>
<text x="120.4" y="88.5">P1_4</text>
<text x="120.4" y="91">P1_5</text>
<text x="120.4" y="93.6">P1_6</text>
<text x="209.3" y="92.3">GND</text>
<text x="120.4" y="101.2">P2_0</text>
<text x="120.4" y="96.1">P1_7</text>
<text x="233.7" y="99.9">GND</text>
<text x="120.4" y="103.7">P2_1</text>
<text x="120.4" y="106.3">P2_2</text>
<text x="120.4" y="113.9">P2_5</text>
<text x="120.4" y="108.8">P2_3</text>
<text x="120.4" y="111.4">P2_4</text>
<text x="120.4" y="119">P2_7</text>
<text x="120.4" y="116.4">P2_6</text>
<text x="120.4" y="124.1">P3_0</text>
<text x="120.4" y="129.1">P3_2</text>
<text x="120.4" y="131.7">P3_3</text>
<text x="120.4" y="126.6">P3_1</text>
<text x="120.4" y="136.8">P3_5</text>
<text x="120.4" y="134.2">P3_4</text>
<text x="120.4" y="141.8">P3_7</text>
<text x="120.4" y="139.3">P3_6</text>
<text x="120.4" y="149.5">P4_1</text>
<text x="120.4" y="146.9">P4_0</text>
<text x="116.4" y="150.6" transform="rotate(-90 116.4 150.6)">V_{SS}</text>
<text x="117.8" y="154.5">U1</text>
<text x="113.5" y="159.6">GND</text>
<text x="117.8" y="157.1">PCAL6534EV</text>
</g>
<g font-size="1.8" fill="#0000c2">
<text x="60.6" y="25.5">J1:</text>
<text x="60.6" y="27.6">SparkFun</text>
<text x="64.6" y="25.5">Compatible</text>
<text x="70.5" y="27.6">QWIIC system</text>
<text x="76.4" y="25.5">with</text>
<text x="135.6" y="28.1">JP1:</text>
<text x="140.8" y="28.1">I/O</text>
<text x="145.2" y="28.1">Voltage</text>
<text x="153.4" y="28.1">Selection</text>
<text x="135.6" y="32.2">1-2:</text>
<text x="135.6" y="34.2">2-3:</text>
<text x="141.3" y="32.2">Voltage</text>
<text x="141.3" y="34.2">Voltage</text>
<text x="149.5" y="32.2">supplied</text>
<text x="149.5" y="34.2">supplied</text>
<text x="158.7" y="32.2">on</text>
<text x="158.7" y="34.2">on</text>
<text x="162.1" y="32.2">3.3V</text>
<text x="162.1" y="34.2">VIO pin</text>
<text x="167.4" y="32.2">pin</text>
<text x="60.6" y="44.6">JP4:</text>
<text x="60.6" y="46.6">I2C</text>
<text x="64.9" y="46.6">pull-ups</text>
<text x="65.9" y="44.6">Cut</text>
<text x="70.2" y="44.6">to</text>
<text x="73.2" y="44.6">disable</text>
<text x="28.9" y="64.9">JP2-JP3:</text>
<text x="39.1" y="64.9">I2C</text>
<text x="43.4" y="64.9">Device</text>
<text x="50.7" y="64.9">Address</text>
<text x="59.2" y="64.9">Selection</text>
<text x="28.9" y="69">Base</text>
<text x="34.6" y="69">address:</text>
<text x="43.8" y="69">0b01000XY</text>
<text x="28.9" y="73.1">JP2</text>
<text x="28.9" y="75.1">JP2</text>
<text x="28.9" y="77.2">JP3</text>
<text x="33.5" y="73.1">1-2:</text>
<text x="33.5" y="75.1">2-3:</text>
<text x="33.5" y="77.2">1-2:</text>
<text x="39.3" y="73.1">X =</text>
<text x="39.3" y="75.1">X =</text>
<text x="39.3" y="77.2">X =</text>
<text x="44.4" y="73.1">0,</text>
<text x="44.4" y="75.1">0,</text>
<text x="44.4" y="77.2">1,</text>
<text x="47.4" y="73.1">Y =</text>
<text x="47.4" y="75.1">Y =</text>
<text x="47.4" y="77.2">Y =</text>
<text x="28.9" y="79.2">JP3</text>
<text x="33.5" y="79.2">2-3:</text>
<text x="39.3" y="79.2">X =</text>
<text x="44.4" y="79.2">1,</text>
<text x="47.4" y="79.2">Y =</text>
<text x="129.8" y="78.1">0.4mm</text>
<text x="137.4" y="78.1">BGA too</text>
<text x="146.4" y="78.1">dense</text>
<text x="153" y="78.1">to</text>
<text x="156.1" y="78.1">attempt</text>
<text x="164.5" y="78.1">fanning</text>
<text x="172.8" y="78.1">P1_0</text>
<text x="178.6" y="78.1">out</text>
<text x="201.7" y="82.9">Do</text>
<text x="205.3" y="82.9">not</text>
<text x="209.5" y="82.9">populate</text>
<text x="218.9" y="82.9">GPIO headers,</text>
<text x="233.7" y="82.9">but</text>
<text x="237.9" y="82.9">include</text>
<text x="246" y="82.9">in</text>
<text x="248.9" y="82.9">BOM</text>
<text x="129.8" y="126.6">0.4mm</text>
<text x="137.4" y="126.6">BGA too</text>
<text x="146.4" y="126.6">dense</text>
<text x="153" y="126.6">to</text>
<text x="156.1" y="126.6">attempt</text>
<text x="164.5" y="126.6">fanning</text>
<text x="172.8" y="126.6">P3_1</text>
<text x="178.6" y="126.6">out</text>
</g>
<g font-size="1.8" fill="#a90000">
<text x="88.6" y="29.3" transform="rotate(-90 88.6 29.3)">1</text>
<text x="91.2" y="29.3" transform="rotate(-90 91.2 29.3)">2</text>
<text x="93.7" y="29.3" transform="rotate(-90 93.7 29.3)">3</text>
<text x="96.3" y="29.3" transform="rotate(-90 96.3 29.3)">4</text>
<text x="113.6" y="31.5">1</text>
<text x="119.1" y="35" transform="rotate(-90 119.1 35)">2</text>
<text x="123.8" y="31.5">3</text>
<text x="86.1" y="47.7" transform="rotate(-90 86.1 47.7)">1</text>
<text x="86.1" y="42.6" transform="rotate(-90 86.1 42.6)">2</text>
<text x="112.8" y="52.1" transform="rotate(-90 112.8 52.1)">A1</text>
<text x="117.9" y="52.1" transform="rotate(-90 117.9 52.1)">A6</text>
<text x="102.8" y="59.4">B1</text>
<text x="102.9" y="56.9">A2</text>
<text x="102.9" y="54.4">A3</text>
<text x="125.7" y="56.9">B2</text>
<text x="125.7" y="59.4">B3</text>
<text x="125.7" y="54.4">C1</text>
<text x="71.7" y="65.8">1</text>
<text x="79.3" y="65.8">3</text>
<text x="102.9" y="64.5">A5</text>
<text x="125.7" y="64.5">C2</text>
<text x="125.7" y="62">D1</text>
<text x="75.9" y="71.8" transform="rotate(-90 75.9 71.8)">2</text>
<text x="75.9" y="69.3" transform="rotate(-90 75.9 69.3)">2</text>
<text x="102.9" y="69.6">A4</text>
<text x="125.7" y="67.1">C3</text>
<text x="125.7" y="69.6">E1</text>
<text x="71.7" y="73.4">3</text>
<text x="79.3" y="73.4">1</text>
<text x="125.7" y="72.1">D2</text>
<text x="125.7" y="77.2">D3</text>
<text x="125.7" y="82.3">E2</text>
<text x="125.7" y="79.8">F1</text>
<text x="125.7" y="84.8">G1</text>
<text x="125.7" y="87.4">G2</text>
<text x="125.7" y="89.9">F2</text>
<text x="125.7" y="92.5">G3</text>
<text x="125.7" y="95">F3</text>
<text x="125.7" y="100.1">E3</text>
<text x="125.7" y="105.2">G4</text>
<text x="125.7" y="107.7">G5</text>
<text x="125.7" y="102.6">F4</text>
<text x="125.7" y="110.2">G6</text>
<text x="125.7" y="112.8">F6</text>
<text x="125.7" y="117.9">E5</text>
<text x="125.7" y="115.3">F5</text>
<text x="125.7" y="125.5">E4</text>
<text x="125.7" y="122.9">E6</text>
<text x="125.7" y="128">D5</text>
<text x="125.7" y="130.6">D6</text>
<text x="125.7" y="135.6">C5</text>
<text x="125.7" y="133.1">D4</text>
<text x="125.7" y="140.7">C4</text>
<text x="125.7" y="138.2">C6</text>
<text x="125.7" y="148.3">B4</text>
<text x="125.7" y="145.8">B5</text>
</g>
<g font-size="1.8" fill="#0f0f0f">
<text x="200.8" y="27.6">SCL</text>
<text x="200.7" y="30.1">SDA</text>
<text x="201.4" y="35.2">~{INT}</text>
<text x="231.5" y="35.2">~{RESET}</text>
<text x="117.9" y="52.1" transform="rotate(-90 117.9 52.1)">A6 V_{DD(P)}</text>
<text x="99.1" y="56.8">SDAA2</text>
<text x="99.2" y="54.3">SCLA3</text>
<text x="99.8" y="59.3">~{INT}</text>
<text x="96.9" y="64.4">~{RESET}</text>
<text x="97.8" y="69.5">ADDRA4</text>
</g>
<g font-size="1.8" fill="#aaa">
<text x="208.2" y="25.1">1</text>
<text x="208.2" y="27.7">2</text>
<text x="241.2" y="25.1">1</text>
<text x="241.2" y="27.7">2</text>
<text x="208.2" y="30.2">3</text>
<text x="208.2" y="32.8">4</text>
<text x="208.2" y="35.3">5</text>
<text x="241.2" y="30.2">3</text>
<text x="241.2" y="32.8">4</text>
<text x="241.2" y="35.3">5</text>
<text x="208.2" y="37.8">6</text>
<text x="208.2" y="40.4">7</text>
<text x="241.2" y="37.8">6</text>
<text x="241.2" y="40.4">7</text>
<text x="208.2" y="42.9">8</text>
<text x="208.2" y="45.5">9</text>
<text x="241.2" y="42.9">8</text>
<text x="241.2" y="45.5">9</text>
<text x="207.6" y="48">10</text>
<text x="207.6" y="50.5">11</text>
<text x="207.6" y="53.1">12</text>
<text x="240.6" y="48">10</text>
<text x="240.6" y="50.5">11</text>
<text x="240.6" y="53.1">12</text>
<text x="207.6" y="55.6">13</text>
<text x="207.6" y="58.2">14</text>
<text x="240.6" y="55.6">13</text>
<text x="240.6" y="58.2">14</text>
<text x="207.6" y="60.7">15</text>
<text x="207.6" y="63.2">16</text>
<text x="207.6" y="65.8">17</text>
<text x="240.6" y="60.7">15</text>
<text x="240.6" y="63.2">16</text>
<text x="240.6" y="65.8">17</text>
<text x="207.6" y="68.3">18</text>
<text x="207.6" y="70.9">19</text>
<text x="240.6" y="68.3">18</text>
<text x="240.6" y="70.9">19</text>
<text x="207.6" y="73.4">20</text>
<text x="240.6" y="73.4">20</text>
<text x="218.4" y="91.2">1</text>
<text x="218.4" y="93.7">3</text>
<text x="227.3" y="91.2">2</text>
<text x="227.3" y="93.7">4</text>
<text x="218.4" y="96.3">5</text>
<text x="218.4" y="98.8">7</text>
<text x="227.3" y="96.3">6</text>
<text x="227.3" y="98.8">8</text>
</g>
<g font-size="1.8" fill="#989898">
<text x="214.6" y="49.1">J2</text>
<text x="214.6" y="51.7">Conn_01x20</text>
<text x="247.7" y="49.1">J3</text>
<text x="247.7" y="51.7">Conn_01x20</text>
<text x="212.7" y="88.5">Conn_02x04_Odd_Even</text>
<text x="222.3" y="86">J4</text>
</g>
</svg>
